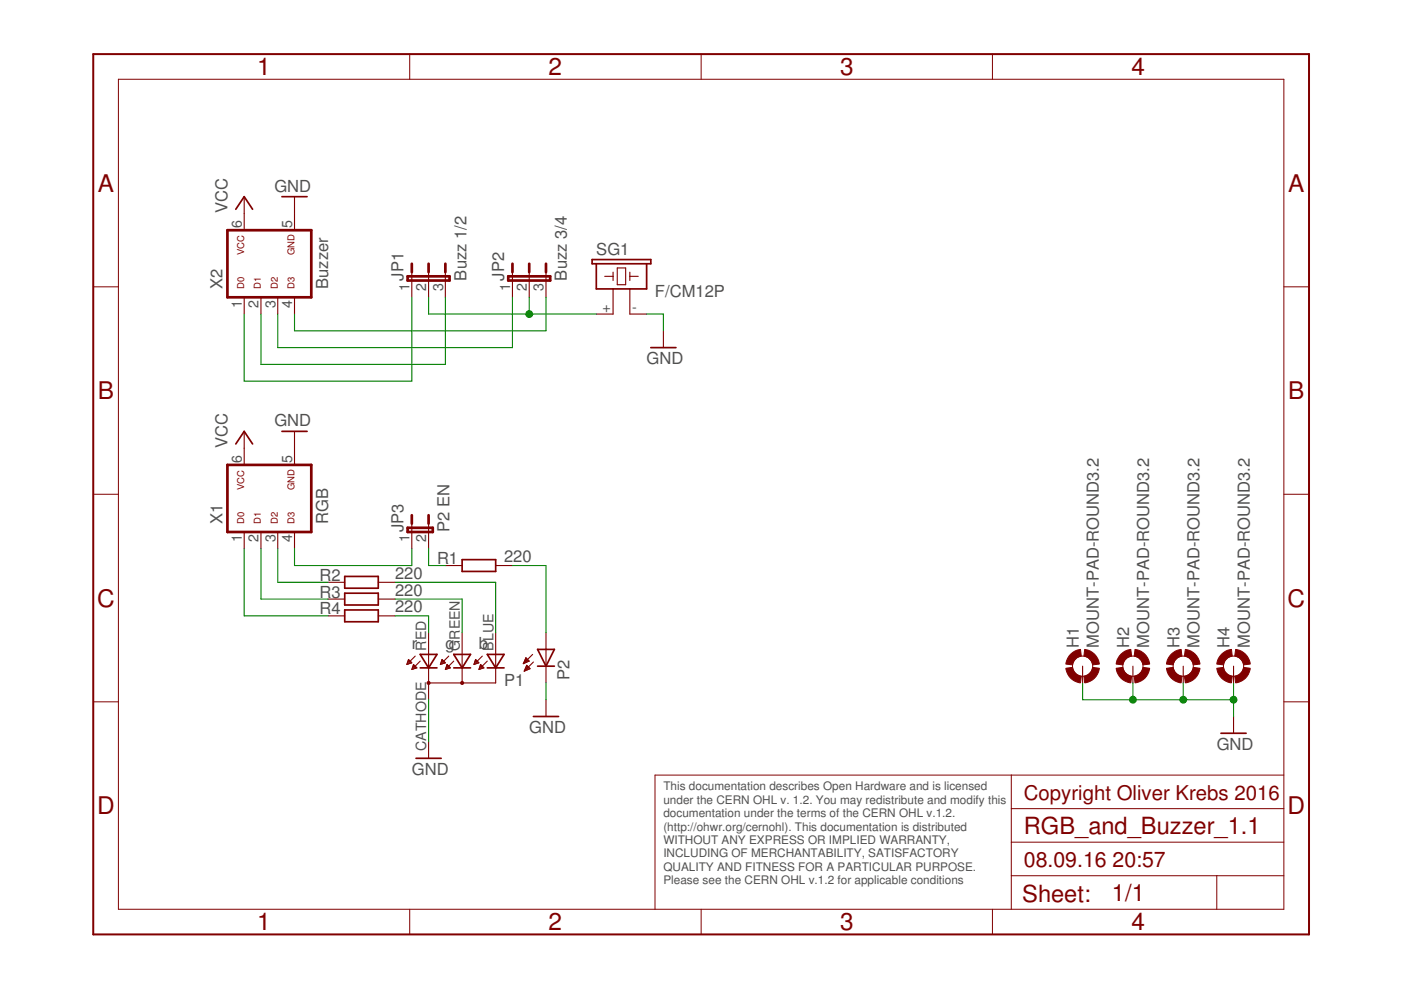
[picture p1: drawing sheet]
<svg xmlns="http://www.w3.org/2000/svg" width="297mm" height="210mm" viewBox="0 0 297 210" stroke-linecap="round" stroke-linejoin="round" font-family="sans-serif">
<g fill="none" stroke="#800000" stroke-width=".57">
<path d="M48.2 48.8h17.8v14.2h-17.8zM86.4 58.6h8.9v.9h-8.9zM87.3 55.9v1.8M90.9 55.9v1.8M94.4 55.9v1.8M107.8 58.6h8.8v.9h-8.8zM108.6 55.9v1.8M112.2 55.9v1.8M115.8 55.9v1.8M48.2 98.6h17.8v14.2h-17.8zM86.4 111.9h5.4v.9h-5.4zM87.3 109.2v1.8"/>
<path d="M90.9 109.2v1.8"/>
</g>
<g fill="none" stroke="#800000" stroke-width=".23">
<path d="M51.8 41.7v7.1M62.4 41.7v7.1M87.3 57.7v5.3M90.9 57.7v5.3M94.4 57.7v5.3M108.6 57.7v5.3M112.2 57.7v5.3M115.8 57.7v5.3M128.2 58.6h1.8M130 57.7v1.8M130.9 56.8h1.8v3.6h-1.8zM133.5 58.6h1.8"/>
<path d="M133.5 57.7v1.8M51.8 63v3.6M55.3 63v3.6M58.9 63v3.6M62.4 63v3.6M130 61.3v5.3h-3.6M133.5 61.3v5.3h3.6M140.7 70.1v3.6M51.8 91.5v7.1M62.4 91.5v7.1M51.8 112.8v3.6M55.3 112.8v3.6"/>
<path d="M58.9 112.8v3.6M62.4 112.8v3.6M87.3 111v5.4M90.9 111v5.4M94.4 119.9h3.6M105.1 119.9h3.5M69.6 123.5h3.5M69.6 127h3.5M69.6 130.6h3.5M80.2 123.5h3.6M80.2 127h3.6M80.2 130.6h3.6"/>
<path d="M86.6 139.8h.1M86.6 139.8l.7 .7-1 .4zM88 139.1l-1.2 1.3M90.9 134.1v14.3M93.7 139.8h.1M93.7 139.8l.7 .7-1 .4zM95.1 139.1l-1.2 1.3M98 134.1v10.7M100.8 139.8h.1M100.8 139.8l.7 .7-1 .4zM102.3 139.1l-1.3 1.3M105.1 134.1v10.7h-14.2"/>
<path d="M111.3 139.8h.6M111.4 139.7h.3M111.5 139.5h.1M111.5 139.5l-.5 1.2M111.5 139.5l.7 .7-1.2 .5M112.9 138.7l-1.9 2M115.8 134.1v10.7M86.3 140.8h.4M86.4 140.6h.8M86.4 140.4h.8M86.5 140.2h.5M86.6 140h.2"/>
<path d="M87.4 141.8h.3M87.4 141.6h.8M87.5 141.5h.8M87.5 141.3h.6M87.6 141.1h.3M87.7 140.9h.1M87.7 140.9l.7 .7-1.1 .3zM89.1 140.2l-1.2 1.2M90.9 157.2v3.6M93.4 140.8h.4M93.5 140.6h.8M93.5 140.4h.8"/>
<path d="M93.6 140.2h.5M93.6 140h.3M94.5 141.8h.3M94.5 141.6h.8M94.6 141.5h.8M94.7 141.3h.5M94.7 141.1h.3M94.8 140.9h.1M94.8 140.9l.7 .7-1.1 .3zM96.2 140.2l-1.2 1.2M100.5 140.8h.4M100.6 140.6h.8"/>
<path d="M100.6 140.4h.8M100.7 140.2h.5M100.8 140h.2M101.6 141.8h.3M101.6 141.6h.8M101.7 141.5h.8M101.8 141.3h.5M101.8 141.1h.3M101.9 140.9h.1M101.9 140.9l.7 .7-1.1 .3zM103.3 140.2l-1.2 1.2M111 140.6h.3"/>
<path d="M111.1 140.4h.6M111.2 140.2h.9M111.2 142.2h.2M111.3 140h.8M111.3 142h.5M111.3 141.8h.9M111.4 141.6h.9M111.5 141.5h.6M111.6 141.3h.3M111.7 141.1h.1M111.7 141.1l.7 .7-1.3 .5zM113.1 140.4l-2 1.9"/>
<path d="M115.8 148.4v3.5M229.5 141.2v3.6M240.2 141.2v3.6M250.9 141.2v3.6M261.5 141.2v3.6M261.5 151.9v3.6"/>
</g>
<g fill="none" stroke="#800000" stroke-width=".36">
<path d="M50 44.4l1.8-2.7 1.8 2.7M59.8 41.7h5.3M125.5 55h12.5v.9h-12.5zM126.4 55.9v5.4h10.7v-5.4M138 73.7h5.3M50 94.1l1.8-2.6 1.8 2.6M59.8 91.5h5.3M98 118.7h7.1v2.5h-7.1zM73.1 122.2h7.1v2.5h-7.1zM73.1 125.8h7.1v2.5h-7.1zM73.1 129.3h7.1v2.5h-7.1zM89.1 138.7h3.5l-1.7 2.9z"/>
<path d="M96.2 138.7h3.6l-1.8 2.9zM103.3 138.7h3.6l-1.8 2.9zM114 137.7h3.5l-1.7 3.5zM89.1 141.6h3.5M96.2 141.6h3.6M103.3 141.6h3.6M113.1 151.9h5.3M114 141.2h3.5M258.9 155.5h5.3M88.2 160.8h5.3"/>
<circle cx="90.9" cy="144.8" r=".25"/>
<circle cx="98" cy="144.8" r=".25"/>
</g>
<g fill="#800000" stroke="#800000" stroke-width=".21">
<path d="M227 138.7a3.4 3.4 0 0 1 2.1-1l.2 1.4a2.12 2.12 0 0 0-1.9 1.9l-1.4-.2 .4-1.2z" fill-rule="evenodd"/>
<path d="M226 141.7l1.4-.2 .5 1.1 .6 .5 .8 .3-.2 1.4a3.5 3.5 0 0 1-3.1-3.1z" fill-rule="evenodd"/>
<path d="M231.7 141.5l1.4 .2a3.5 3.5 0 0 1-3.1 3.1l-.2-1.4 .8-.3 .6-.5z" fill-rule="evenodd"/>
<path d="M230 137.7a3.6 3.6 0 0 1 3.1 3.1l-1.4 .2-.3-.8a2.05 2.05 0 0 0-1.6-1.1z" fill-rule="evenodd"/>
<path d="M237.7 138.7a3.4 3.4 0 0 1 2.1-1l.1 1.4a2.12 2.12 0 0 0-1.8 1.9l-1.5-.2 .2-.8z" fill-rule="evenodd"/>
<path d="M236.6 141.7l1.5-.2v.4a2.19 2.19 0 0 0 1.8 1.5l-.1 1.4a3.5 3.5 0 0 1-3.2-3.1z" fill-rule="evenodd"/>
<path d="M242.3 141.5l1.5 .2a3.5 3.5 0 0 1-3.2 3.1l-.1-1.4 .7-.3 .7-.5z" fill-rule="evenodd"/>
<path d="M240.6 137.7a3.6 3.6 0 0 1 3.2 3.1l-1.5 .2-.2-.8a2.05 2.05 0 0 0-1.6-1.1z" fill-rule="evenodd"/>
<path d="M248.3 138.7a3.4 3.4 0 0 1 2.1-1l.2 1.4a2.12 2.12 0 0 0-1.9 1.9l-1.4-.2 .1-.3a3.4 3.4 0 0 1 .9-1.8z" fill-rule="evenodd"/>
<path d="M247.3 141.7l1.4-.2 .1 .4a2.19 2.19 0 0 0 1.8 1.5l-.2 1.4a3.5 3.5 0 0 1-3.1-3.1z" fill-rule="evenodd"/>
<path d="M251.1 143.4l1.1-.5 .6-.6 .2-.8 1.4 .2a3.5 3.5 0 0 1-3.1 3.1z" fill-rule="evenodd"/>
<path d="M251.3 137.7a3.6 3.6 0 0 1 3.1 3.1l-1.4 .2-.2-.8a2.04 2.04 0 0 0-1.7-1.1z" fill-rule="evenodd"/>
<path d="M259 138.7a3.4 3.4 0 0 1 2.1-1l.2 1.4a2.12 2.12 0 0 0-1.9 1.9l-1.4-.2v-.3a3.4 3.4 0 0 1 1-1.8z" fill-rule="evenodd"/>
<path d="M258 141.7l1.4-.2a2.11 2.11 0 0 0 1.9 1.9l-.2 1.4a3.5 3.5 0 0 1-3.1-3.1z" fill-rule="evenodd"/>
<path d="M261.8 143.4l1.1-.5 .5-.6 .3-.8 1.4 .2a3.5 3.5 0 0 1-3.1 3.1z" fill-rule="evenodd"/>
<path d="M262 137.7a3.5 3.5 0 0 1 3.1 3.1l-1.4 .2-.3-.8a2.04 2.04 0 0 0-1.6-1.1z" fill-rule="evenodd"/>
</g>
<g fill="none" stroke="#800000" stroke-width=".21">
<path d="M25.1 16.8h247.1v176h-247.1zM86.9 11.5v5.3M148.7 11.5v5.3M210.4 11.5v5.3M19.8 60.8h5.3M272.2 60.8h5.3M19.8 104.8h5.3M272.2 104.8h5.3M19.8 148.8h5.3M272.2 148.8h5.3M214.4 164.3v28.5M214.4 178.6h57.8"/>
<path d="M214.4 171.4h57.8M272.2 164.3h-133.3v28.5M86.9 192.8v5.3M148.7 192.8v5.3M210.4 192.8v5.3M214.4 185.7h57.8M258 185.7v7.1"/>
<circle cx="229.5" cy="141.2" r="2.14"/>
<circle cx="240.2" cy="141.2" r="2.14"/>
<circle cx="250.9" cy="141.2" r="2.14"/>
<circle cx="261.5" cy="141.2" r="2.14"/>
</g>
<path d="M19.8 11.5h257.7v186.6h-257.7z" fill="none" stroke="#800000" stroke-width=".42"/>
<g fill="none" stroke="#008000" stroke-width=".23">
<path d="M87.3 63v17.8h-35.5v-14.2M90.9 63v3.6h35.5M94.4 63v14.3h-39.1v-10.7M108.6 63v10.7h-49.7v-7.1M112.2 63v3.6M115.8 63v7.1h-53.4v-3.5M137.1 66.6h3.6v3.5M51.8 116.4v14.2h17.8M55.3 116.4v10.6h14.3M58.9 116.4v7.1h10.7M62.4 116.4v3.5h24.9v-3.5M90.9 116.4v3.5h3.5"/>
<path d="M108.6 119.9h7.2v14.2M83.8 130.6h7.1v3.5M83.8 123.5h21.3v10.6M83.8 127h14.2v7.1M90.9 148.4v8.8M115.8 144.8v3.6M229.5 144.8v3.6h32M240.2 144.8v3.6M250.9 144.8v3.6M261.5 144.8v7.1"/>
</g>
<g fill="#008000" stroke="#008000" stroke-width=".21">
<circle cx="261.5" cy="148.4" r=".72"/>
<circle cx="250.9" cy="148.4" r=".72"/>
<circle cx="240.2" cy="148.4" r=".72"/>
<circle cx="112.2" cy="66.6" r=".72"/>
</g>
<g font-size="5.2" fill="#800000">
<text x="54.5" y="16">1</text>
<text x="116.3" y="16">2</text>
<text x="178.1" y="16">3</text>
<text x="239.9" y="16">4</text>
<text x="20.7" y="40.6">A</text>
<text x="273.1" y="40.6">A</text>
<text x="20.7" y="84.6">B</text>
<text x="273.1" y="84.6">B</text>
<text x="20.6" y="128.6">C</text>
<text x="273" y="128.6">C</text>
<text x="20.6" y="172.6">D</text>
<text x="273" y="172.6">D</text>
<text x="54.5" y="197.3">1</text>
<text x="116.3" y="197.3">2</text>
<text x="178.1" y="197.3">3</text>
<text x="239.9" y="197.3">4</text>
</g>
<g font-size="5" fill="#800000">
<text x="217.1" y="176.8">RGB_and_Buzzer_1.1</text>
<text x="216.7" y="191.2">Sheet:</text>
<text x="235.8" y="191">1/1</text>
</g>
<g font-size="4.5" fill="#800000">
<text x="217.1" y="183.9">08.09.16</text>
<text x="235.9" y="183.9">20:57</text>
</g>
<text font-size="4.3" fill="#800000" x="217.1" y="169.7">Copyright Oliver Krebs 2016</text>
<g font-size="3.5" fill="#505050">
<text x="58.2" y="40.6">GND</text>
<text x="48.2" y="45.3" transform="rotate(-90 48.2 45.3)">VCC</text>
<text x="85.5" y="59.5" transform="rotate(-90 85.5 59.5)">JP1</text>
<text x="98.9" y="59.5" transform="rotate(-90 98.9 59.5)">Buzz 1/2</text>
<text x="106.9" y="59.5" transform="rotate(-90 106.9 59.5)">JP2</text>
<text x="120.2" y="59.5" transform="rotate(-90 120.2 59.5)">Buzz 3/4</text>
<text x="126.4" y="54.1">SG1</text>
<text x="47.1" y="61.3" transform="rotate(-90 47.1 61.3)">X2</text>
<text x="69.5" y="61.3" transform="rotate(-90 69.5 61.3)">Buzzer</text>
<text x="138.9" y="63">F/CM12P</text>
<text x="137.1" y="77.2">GND</text>
<text x="48.2" y="95" transform="rotate(-90 48.2 95)">VCC</text>
<text x="58.2" y="90.4">GND</text>
<text x="47.1" y="111" transform="rotate(-90 47.1 111)">X1</text>
<text x="69.5" y="111" transform="rotate(-90 69.5 111)">RGB</text>
<text x="85.5" y="112.8" transform="rotate(-90 85.5 112.8)">JP3</text>
<text x="95.3" y="112.8" transform="rotate(-90 95.3 112.8)">P2 EN</text>
<text x="92.7" y="119.6">R1</text>
<text x="106.9" y="119.2">220</text>
<text x="67.8" y="123.1">R2</text>
<text x="83.8" y="122.8">220</text>
<text x="67.8" y="126.7">R3</text>
<text x="67.8" y="130.3">R4</text>
<text x="83.8" y="126.3">220</text>
<text x="83.8" y="129.9">220</text>
<text x="87.3" y="137.7">r</text>
<text x="94.4" y="137.7">g</text>
<text x="101.5" y="137.7">b</text>
<text x="228.7" y="137.3" transform="rotate(-90 228.7 137.3)">H1</text>
<text x="233" y="137.3" transform="rotate(-90 233 137.3)">MOUNT-PAD-ROUND3.2</text>
<text x="239.4" y="137.3" transform="rotate(-90 239.4 137.3)">H2</text>
<text x="243.6" y="137.3" transform="rotate(-90 243.6 137.3)">MOUNT-PAD-ROUND3.2</text>
<text x="250" y="137.3" transform="rotate(-90 250 137.3)">H3</text>
<text x="254.3" y="137.3" transform="rotate(-90 254.3 137.3)">MOUNT-PAD-ROUND3.2</text>
<text x="260.7" y="137.3" transform="rotate(-90 260.7 137.3)">H4</text>
<text x="265" y="137.3" transform="rotate(-90 265 137.3)">MOUNT-PAD-ROUND3.2</text>
<text x="106.9" y="145.5">P1</text>
<text x="120.7" y="144.1" transform="rotate(-90 120.7 144.1)">P2</text>
<text x="112.2" y="155.5">GND</text>
<text x="258" y="159">GND</text>
<text x="87.3" y="164.3">GND</text>
</g>
<g font-size="3" fill="#505050">
<text x="51.3" y="48.3" transform="rotate(-90 51.3 48.3)">6</text>
<text x="61.9" y="48.3" transform="rotate(-90 61.9 48.3)">5</text>
<text x="51.3" y="65.2" transform="rotate(-90 51.3 65.2)">1</text>
<text x="54.8" y="65.2" transform="rotate(-90 54.8 65.2)">2</text>
<text x="58.4" y="65.2" transform="rotate(-90 58.4 65.2)">3</text>
<text x="61.9" y="65.2" transform="rotate(-90 61.9 65.2)">4</text>
<text x="86.8" y="61.6" transform="rotate(-90 86.8 61.6)">1</text>
<text x="90.4" y="61.6" transform="rotate(-90 90.4 61.6)">2</text>
<text x="93.9" y="61.6" transform="rotate(-90 93.9 61.6)">3</text>
<text x="108.2" y="61.6" transform="rotate(-90 108.2 61.6)">1</text>
<text x="111.7" y="61.6" transform="rotate(-90 111.7 61.6)">2</text>
<text x="115.3" y="61.6" transform="rotate(-90 115.3 61.6)">3</text>
<text x="127.7" y="66.1">+</text>
<text x="134" y="66.1">-</text>
<text x="51.3" y="98.1" transform="rotate(-90 51.3 98.1)">6</text>
<text x="61.9" y="98.1" transform="rotate(-90 61.9 98.1)">5</text>
<text x="51.3" y="115" transform="rotate(-90 51.3 115)">1</text>
<text x="54.8" y="115" transform="rotate(-90 54.8 115)">2</text>
<text x="58.4" y="115" transform="rotate(-90 58.4 115)">3</text>
<text x="61.9" y="115" transform="rotate(-90 61.9 115)">4</text>
<text x="86.8" y="115" transform="rotate(-90 86.8 115)">1</text>
<text x="90.4" y="115" transform="rotate(-90 90.4 115)">2</text>
<text x="90.4" y="138" transform="rotate(-90 90.4 138)">RED</text>
<text x="97.5" y="138" transform="rotate(-90 97.5 138)">GREEN</text>
<text x="104.6" y="138" transform="rotate(-90 104.6 138)">BLUE</text>
<text x="90.4" y="159.2" transform="rotate(-90 90.4 159.2)">CATHODE</text>
</g>
<g font-size="2.5" fill="#505050">
<text x="140.6" y="167.6">This documentation describes Open Hardware and is licensed</text>
<text x="140.6" y="170.4">under the CERN OHL v. 1.2. You may redistribute and modify this</text>
<text x="140.6" y="173.3">documentation under the terms of the CERN OHL v.1.2.</text>
<text x="140.6" y="176.1">(http://ohwr.org/cernohl). This documentation is distributed</text>
<text x="140.6" y="178.9">WITHOUT ANY EXPRESS OR IMPLIED WARRANTY,</text>
<text x="140.6" y="181.8">INCLUDING OF MERCHANTABILITY, SATISFACTORY</text>
<text x="140.6" y="184.6">QUALITY AND FITNESS FOR A PARTICULAR PURPOSE.</text>
<text x="140.6" y="187.5">Please see the CERN OHL v.1.2 for applicable conditions</text>
</g>
<g font-size="2" fill="#800000">
<text x="51.8" y="54.1" transform="rotate(-90 51.8 54.1)">VCC</text>
<text x="62.4" y="54.1" transform="rotate(-90 62.4 54.1)">GND</text>
<text x="51.8" y="61.3" transform="rotate(-90 51.8 61.3)">D0</text>
<text x="55.3" y="61.3" transform="rotate(-90 55.3 61.3)">D1</text>
<text x="58.9" y="61.3" transform="rotate(-90 58.9 61.3)">D2</text>
<text x="62.4" y="61.3" transform="rotate(-90 62.4 61.3)">D3</text>
<text x="51.8" y="103.9" transform="rotate(-90 51.8 103.9)">VCC</text>
<text x="62.4" y="103.9" transform="rotate(-90 62.4 103.9)">GND</text>
<text x="51.8" y="111" transform="rotate(-90 51.8 111)">D0</text>
<text x="55.3" y="111" transform="rotate(-90 55.3 111)">D1</text>
<text x="58.9" y="111" transform="rotate(-90 58.9 111)">D2</text>
<text x="62.4" y="111" transform="rotate(-90 62.4 111)">D3</text>
</g>
</svg>
